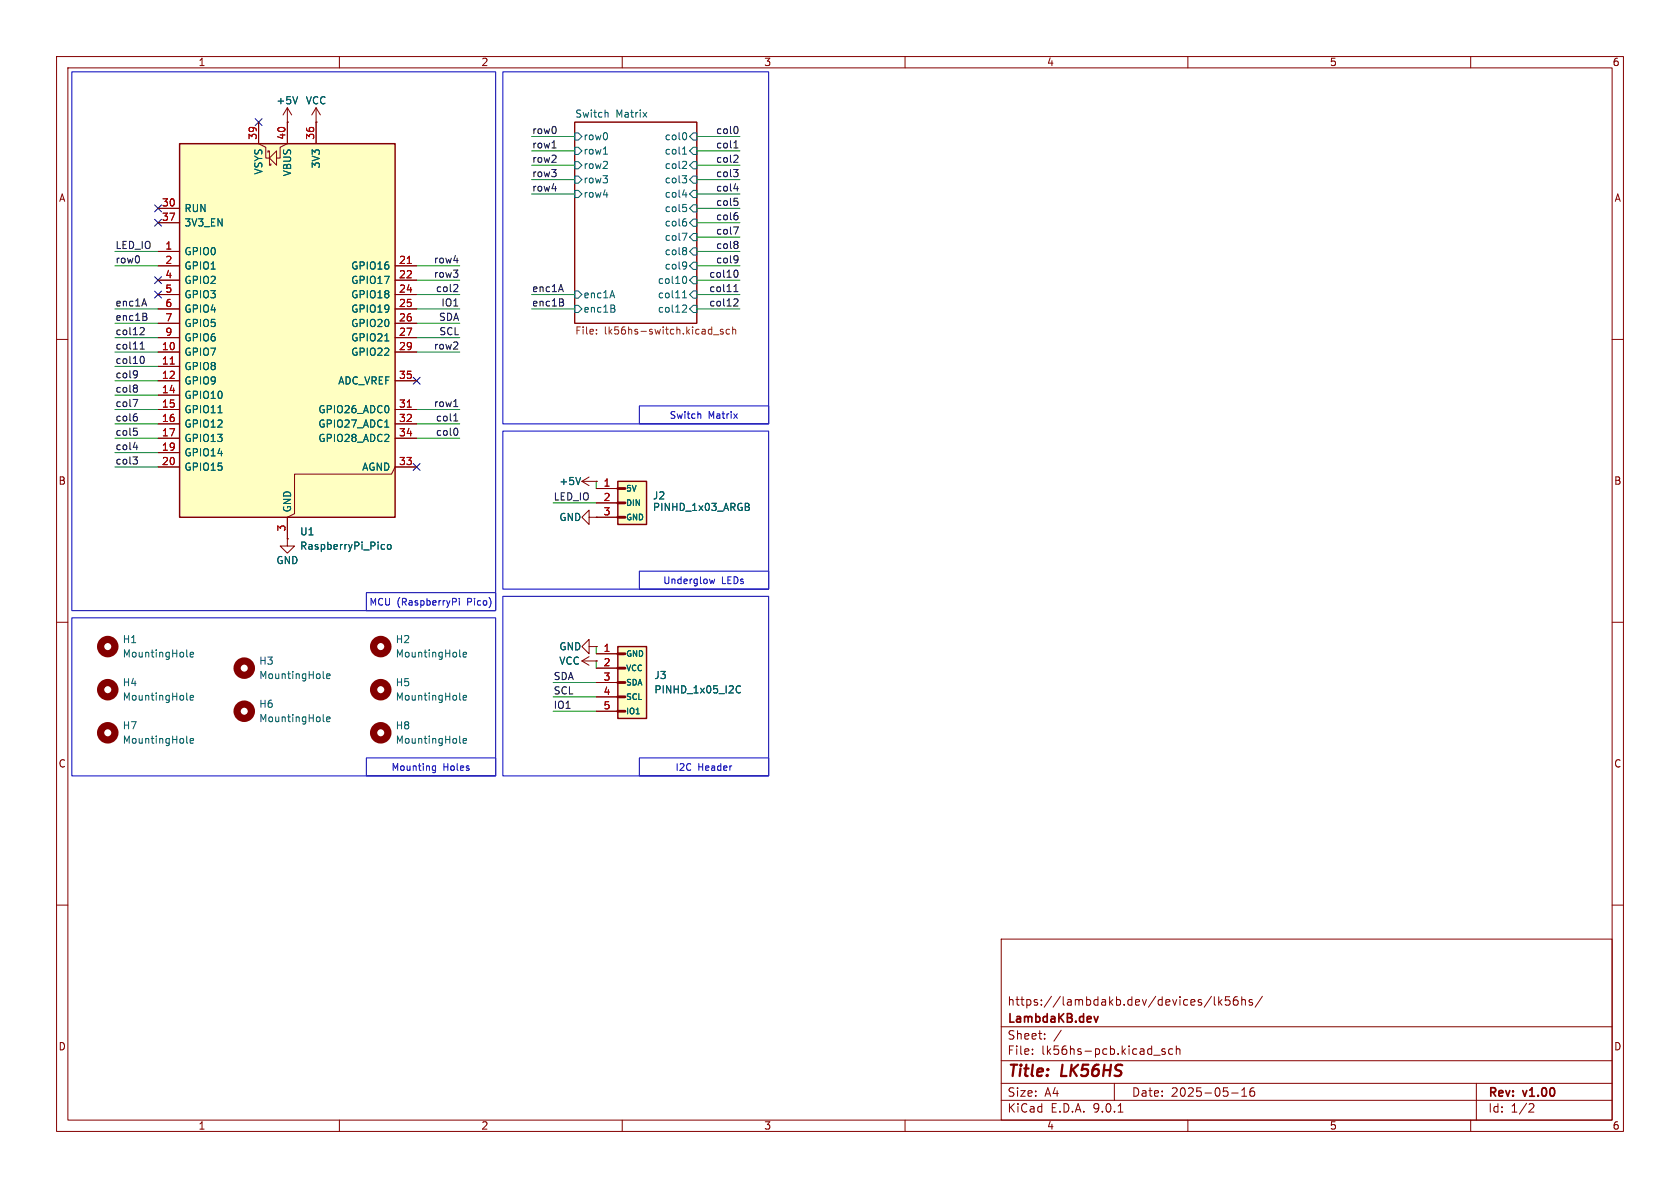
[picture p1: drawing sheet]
<svg xmlns="http://www.w3.org/2000/svg" width="297mm" height="210mm" viewBox="0 0 297 210" stroke-linecap="round" stroke-linejoin="round" font-family="sans-serif">
<g fill="none" stroke="#840000" stroke-width=".18">
<path d="M10 10h277v190h-277zM12 12h273v186h-273zM60 10v2M110 10v2M160 10v2M210 10v2M260 10v2M101.6 21.6h21.6v35.6h-21.6zM10 60h2M285 60h2M102.9 85.1l1.2 .8M102.9 85.1h2.5"/>
<path d="M104.1 84.3l-1.2 .8M105.4 85.1h.1M10 110h2M102.9 116.8l1.2 .8M102.9 116.8h2.5M104.1 116.1l-1.2 .7M105.4 116.8h.1M285 110h2M10 160h2M177 166h108v32h-108zM214.2 176.1l-1.3 2M214.7 176.2v1.3l.2 .2"/>
<path d="M215.5 176.2v1.5M215.6 177.1l.4 .6M216 176.7l-.5 .6M217.4 176.2h-.7l-.1 .7 .2-.1h.5l.2 .3-.1 .5-.2 .1-.6-.1M218.7 176.2a.59 .59 0 0 0-.7 .6v.6l.2 .2 .4 .1 .2-.1 .1-.5-.2-.3h-.4l-.3 .3M219.5 176.8l.2-.1 .4 .1 .1 .9M219.5 176.2v1.5M221.4 176.8l-.4-.1-.2 .2 .1 .2 .5 .2v.3h-.6M223.2 176.1l-1.3 2M285 160h2M60 198v2M110 198v2"/>
<path d="M160 198v2M177 194.5h108M177 191.5h108M177 187.5h108M177 181.5h108M182.5 186.3v.1M182.5 185.5v.1M184.7 183.6v.1M184.7 182.8v.1M187.6 182.1l-1.3 2M197 191.5v3M197.7 196.6h.8"/>
<path d="M204 186.5h1.1M206 185.5l-.4-.1-.2 .2 .1 .2 .5 .2v.3h-.6M207.3 185.5l-.4-.1-.3 .3v.4l.1 .2h.6M208 185.5l.2-.1 .3 .1 .1 .9M208 184.9v1.5M210 198v2M217.7 193.2h1.2M219.5 193.8h.9M219.5 192.7l.5-.4v1.5M221.7 192.3a.59 .59 0 0 0-.7 .6v.6l.1 .2 .4 .1 .2-.1 .1-.5-.1-.3h-.5l-.2 .3M260 198v2M261 191.5v6.5"/>
<path d="M270.5 195.1l.5 .1 .2 .3-1 1.1h1"/>
</g>
<path d="M194.1 179.7l-.3 1" fill="none" stroke="#840000" stroke-width=".3"/>
<g fill="none" stroke="#006464" stroke-width=".18">
<path d="M107.1 19.9l.4 .1v.7M113.7 19.9l.6 .8M114.3 19.9l-.6 .8M101.6 23.5h.6l.7 .6-.7 .7h-.6zM101.6 26h.6l.7 .7-.7 .6h-.6zM101.6 33.7h.6l.7 .6-.7 .6h-.6zM101.6 28.6h.6l.7 .6-.7 .6h-.6zM101.6 31.1h.6l.7 .7-.7 .6h-.6zM106.7 27.2h.7M106.7 34.4h.8M120.6 31.1h.8l-.4 .4M120.7 27.2h.7"/>
<path d="M120.7 34.4h.7M120.7 36.1h.6M120.9 26.2l.1-.2v1.2M121 38.7h.3M121.1 36.6l.3 .3v.3l-.3 .2M121.1 28.5l.3 .3-.1 .3-.7 .7h.8M121.1 31.5l.3 .3v.3l-.3 .2M121.1 39.2l.3 .2v.3l-.3 .2M121.2 23.5l.2 .4-.2 .7M121.3 34v.9M121.9 39.4l.7-.7h.6v1.3h-.6zM121.9 26.7l.7-.7h.6v1.3h-.6z"/>
<path d="M122.6 36.2h.6v1.3h-.6l-.7-.7zM122.6 23.5h.6v1.3h-.6l-.7-.7zM122.6 31.1h.6v1.3h-.6l-.7-.6zM122.6 28.6h.6v1.2h-.6l-.7-.6zM122.6 33.7h.6v1.2h-.6l-.7-.6zM101.6 54h.6l.7 .6-.7 .6h-.6zM101.6 51.4h.6l.7 .7-.7 .6h-.6zM108.6 54.6l.1 .2-.1 .3M108.6 54v.4M120.6 41.2h.8l-.5 1.3M120.7 52.6h.7M120.7 51.7l.3-.3v1.2"/>
<path d="M120.8 53.9l.5 .1 .1 .3-.8 .9h.8M121 48.8a.68 .68 0 0 1 .4 .7 .68 .68 0 0 1-.4 .6M121.1 43.8l.3 .2-.3 .3 .3 .2v.3l-.3 .2M121.1 46.3l.2 .1a1.03 1.03 0 0 1-.2 1.1M121.4 46.8l-.3 .3M121.9 44.5l.7-.7h.6v1.3h-.6zM121.9 49.5l.7-.6h.6v1.3h-.6zM122.6 46.4h.6v1.2h-.6l-.7-.6zM122.6 51.4h.6v1.3h-.6l-.7-.6zM122.6 41.3h.6v1.2h-.6l-.7-.6zM122.6 54h.6v1.2h-.6l-.7-.6zM102.6 84.4l-.4 1.3"/>
<path d="M33 116l.2 .1M33.6 115.7l.6-.1v-.2l-.4-.1-.2 .2 .1 .6h.5M57.1 119.8l.2 .2M57.7 119.5l.6-.1v-.2l-.4-.1-.2 .2 .1 .6h.5M33 123.6l.2 .2M33 131.2l.2 .2M33.6 123.3l.6-.1v-.2l-.4-.1-.2 .2 .1 .6h.5M33.6 131l.6-.2v-.2l-.4-.1-.2 .2 .1 .6h.5M57.1 127.4l.2 .2M57.7 127.2l.6-.2v-.2l-.4-.1-.2 .2 .1 .6h.5"/>
</g>
<path d="M105.4 58.9v.2M105.4 58.3v.1M126.1 59.2h1M127.8 58.3l-.3-.1-.2 .2 .1 .2 .4 .1v.3h-.5M129 58.3l-.4-.1-.2 .3 .1 .5h.5M129.5 58.3l.2-.1 .3 .1 .1 .8M129.5 57.8v1.3" fill="none" stroke="#725600" stroke-width=".18"/>
<g fill="none" stroke="#840000" stroke-width="1.3">
<circle cx="19" cy="114.3" r="1.27"/>
<circle cx="43.2" cy="118.1" r="1.27"/>
<circle cx="19" cy="121.9" r="1.27"/>
<circle cx="19" cy="129.5" r="1.27"/>
<circle cx="43.2" cy="125.7" r="1.27"/>
</g>
<path d="M109.2 85.1h5.1v7.6h-5.1z" fill="#ffffc2"/>
<path d="M109.2 86.4h1.3M109.2 88.9h1.3M109.2 91.4h1.3" fill="none" stroke="#840000" stroke-width=".5"/>
<path d="M109.2 85.1h5.1v7.6h-5.1z" fill="none" stroke="#840000" stroke-width=".25"/>
<path d="M50.8 95.3v1.2h1.3l-1.3 1.3-1.3-1.3h1.3M50.8 95.3h.1M104.1 91.4v-1.2l-1.2 1.2 1.2 1.3v-1.3h1.3M105.4 91.4h.1M105.4 86.4h3.8M105.4 88.9h3.8M105.4 91.4h3.8M104.1 114.3v-1.3l-1.2 1.3 1.2 1.3v-1.3h1.3M105.4 114.3h.1" fill="none" stroke="#840000" stroke-width=".18"/>
<path d="M132.2 89l.2 .2-.2 .4 .2 .1 .1 .3-.3 .2h-.4" fill="none" stroke="#006464" stroke-width=".18"/>
<path d="M109.2 114.3h5.1v12.7h-5.1z" fill="#ffffc2"/>
<path d="M109.2 115.6h1.3M109.2 118.1h1.3M109.2 120.7h1.3M109.2 123.2h1.3M109.2 125.7h1.3" fill="none" stroke="#840000" stroke-width=".5"/>
<path d="M109.2 114.3h5.1v12.7h-5.1z" fill="none" stroke="#840000" stroke-width=".25"/>
<g fill="none" stroke="#840000" stroke-width=".18">
<path d="M50.8 19.1l-.8 1.2M50.8 19.1l.8 1.2M50.8 19.1v2.5M55.9 19.1l-.8 1.2M55.9 19.1l.7 1.2M55.9 19.1v2.5M50.8 21.6h.1M55.9 21.6h.1M105.4 115.6h3.8M105.4 118.1h3.8M105.4 120.7h3.8M105.4 123.2h3.8"/>
<path d="M105.4 125.7h3.8"/>
</g>
<path d="M52.6 17.1l-.4 1.3M81.3 131.2l.2 .2M81.3 123.6l.2 .2M81.9 131l.6-.2-.1-.2-.3-.1-.2 .2v.6h.5M81.9 123.3l.6-.1-.1-.2-.3-.1-.2 .2v.6h.5M130.1 122l.3 .4 .3 .1 .2-.1M130.9 121.4l-.2-.2-.3 .1-.3 .5" fill="none" stroke="#006464" stroke-width=".18"/>
<g fill="none" stroke="#840000" stroke-width="1.3">
<circle cx="67.3" cy="121.9" r="1.27"/>
<circle cx="67.3" cy="129.5" r="1.27"/>
</g>
<path d="M31.7 25.4h38.1v66h-38.1z" fill="#ffffc2"/>
<path d="M31.7 25.4h38.1v66h-38.1z" fill="none" stroke="#840000" stroke-width=".25"/>
<g fill="none" stroke="#840000" stroke-width=".18">
<path d="M27.9 36.8h3.8M27.9 39.4h3.8M45.7 21.6v3.8l1.3 .6v1.9h.6M47.4 26.9v-.2h.2v2.5h.3v-.2M47.6 27.9l1.3-1.2v2.5zM50.8 21.6v3.8l-1.3 .6v1.9h-.6M50.8 21.6h.1M55.9 21.6h.1M55.9 21.6v3.8M27.9 44.5h3.8M27.9 47h3.8M27.9 49.5h3.8"/>
<path d="M27.9 52.1h3.8M27.9 54.6h3.8M27.9 57.2h3.8M27.9 59.7h3.8M69.8 47h3.9M69.8 49.5h3.9M69.8 52.1h3.9M69.8 54.6h3.9M69.8 57.2h3.9M69.8 59.7h3.9M27.9 62.2h3.8M27.9 64.8h3.8"/>
<path d="M27.9 67.3h3.8M27.9 69.9h3.8M27.9 72.4h3.8M27.9 74.9h3.8M27.9 77.5h3.8M69.8 62.2h3.9M69.8 67.3h3.9M69.8 72.4h3.9M69.8 74.9h3.9M69.8 77.5h3.9M27.9 80h3.8M27.9 82.6h3.8"/>
<path d="M50.8 95.3h.1M73.7 82.6h-3.9l-.6 1.2h-17.1v7l-1.3 .6v3.9M105.4 85.1h.1M105.4 91.4h.1M105.4 86.4h3.8M105.4 88.9h3.8M105.4 91.4h3.8M105.4 114.3h.1M105.4 116.8h.1M105.4 115.6h3.8M105.4 118.1h3.8M105.4 120.7h3.8"/>
<path d="M105.4 123.2h3.8M105.4 125.7h3.8"/>
</g>
<path d="M72 46.6h.7M30.1 64.4h.7M72 72h.7" fill="none" stroke="#a90000" stroke-width=".18"/>
<g fill="none" stroke="#006464" stroke-width=".18">
<path d="M52.6 17.1l-.4 1.3M38.5 73h.8M68 60.3h.7M68 75.5h.7M67.6 96.3h.4M68 97l-.4 .1M68.6 96.3h.3l.2 .2v.4l-.2 .2-.3-.1-.1-.1zM102.6 84.4l-.4 1.3M132.2 89l.2 .2-.2 .4 .2 .1 .1 .3-.3 .2h-.4M81.3 116l.2 .1M81.9 115.7l.6-.1-.1-.2-.3-.1-.2 .2v.6h.5M130.1 122l.3 .4 .3 .1 .2-.1"/>
<path d="M130.9 121.4l-.2-.2-.3 .1-.3 .5"/>
</g>
<circle cx="67.3" cy="114.3" r="1.27" fill="none" stroke="#840000" stroke-width="1.3"/>
<g fill="none" stroke="#0f0f0f" stroke-width=".18">
<path d="M97.6 26.2h.7M97.6 33.4h.8M129.7 30h.8l-.5 .5M129.7 26.2h.8M129.7 33.4h.8M129.8 35h.6M130 25.1l.1-.2v1.3M130.1 37.6h.2M130.2 27.4l.3 .3-.1 .3-.7 .7h.8M130.2 30.5l.3 .2v.3l-.3 .2M130.2 35.5l.3 .3v.3l-.3 .2M130.2 38.1l.3 .2v.3l-.3 .3"/>
<path d="M130.3 22.4l.2 .4-.2 .8M130.3 32.9v.9M25 57.9l.4 .1 .1 .3-.8 .9h.8M25.9 56l.1 .2-.1 .4M25.9 55.5v.4M80.2 46.1h.8M80.7 50.3l.2 .2v.3l-.7 .8h.7M99.5 53.5l.1 .2-.1 .3M99.5 52.9v.4M129.7 40.1h.8l-.5 1.3M129.7 50.7l.4-.4v1.3M129.7 51.6h.8"/>
<path d="M129.9 52.8l.4 .1 .2 .3-.8 .9h.8M130 47.7a.68 .68 0 0 1 .5 .7 .68 .68 0 0 1-.5 .6M130.2 42.7l.3 .2-.3 .3 .3 .3v.2l-.3 .2M130.2 45.2l.2 .1a1.03 1.03 0 0 1-.2 1.1M130.5 45.8l-.3 .2M23.5 70.6h.9l-.6 1.3M23.6 79.1h.8M23.6 75.7h.6M23.9 73.1h.3M24 68.1l.3 .2-.3 .3 .3 .3v.2l-.3 .2M24 65.5l.2 .1a1.03 1.03 0 0 1-.2 1.1M24 73.6l.3 .3v.3l-.3 .2"/>
<path d="M24 76.2l.3 .2v.3l-.3 .3M24.2 78.7v.8M24.3 66.1l-.3 .2M24.8 61.7h.7M24.8 60.8l.3-.4v1.3M25.1 63a.68 .68 0 0 1 .4 .6 .68 .68 0 0 1-.4 .7M80.2 71.9h.7M80.2 74.4h.7M80.5 73.3l.1-.2v1.3M80.8 75.7l.1 .5-.1 .7M23.5 80.8h.8l-.4 .5M24 81.3l.3 .2v.3l-.3 .2"/>
</g>
<g fill="none" stroke="#009600" stroke-width=".18">
<path d="M94 34.3h7.6M94 26.7h7.6M94 24.1h7.6M94 29.2h7.6M94 31.8h7.6M123.2 34.3h7.6M123.2 26.7h7.6M123.2 36.8h7.6M123.2 39.4h7.6M123.2 24.1h7.6M123.2 29.2h7.6M123.2 31.8h7.6"/>
<path d="M20.3 54.6h7.6M20.3 47h7.6M20.3 44.5h7.6M20.3 57.2h7.6M20.3 59.7h7.6M73.7 52.1h7.6M73.7 54.6h7.6M73.7 49.5h7.6M73.7 47h7.6M73.7 57.2h7.6M73.7 59.7h7.6M94 52.1h7.6"/>
<path d="M94 54.6h7.6M123.2 52.1h7.6M123.2 54.6h7.6M123.2 49.5h7.6M123.2 41.9h7.6M123.2 47h7.6M123.2 44.5h7.6M20.3 72.4h7.6M20.3 62.2h7.6M20.3 77.5h7.6M20.3 74.9h7.6M20.3 69.9h7.6"/>
<path d="M20.3 64.8h7.6M20.3 67.3h7.6M73.7 72.4h7.6M73.7 62.2h7.6M73.7 77.5h7.6M73.7 74.9h7.6M20.3 80h7.6M20.3 82.6h7.6M97.8 88.9h7.6M105.4 85.1v1.3M105.4 114.3v1.3M105.4 116.8v1.3"/>
<path d="M97.8 120.7h7.6M97.8 125.7h7.6M97.8 123.2h7.6"/>
</g>
<g fill="none" stroke="#000084" stroke-width=".18">
<path d="M27.3 38.8l1.2 1.2M27.3 36.2l1.2 1.2M28.5 38.8l-1.2 1.2M28.5 36.2l-1.2 1.2M45.1 21l1.2 1.2M46.3 21l-1.2 1.2M27.3 48.9l1.2 1.2M27.3 51.5l1.2 1.2M28.5 48.9l-1.2 1.2M28.5 51.5l-1.2 1.2M73.1 66.7l1.2 1.2M74.3 66.7l-1.2 1.2"/>
<path d="M73.1 81.9l1.2 1.3M74.3 81.9l-1.2 1.3"/>
</g>
<g fill="none" stroke="#0000c2" stroke-width=".18">
<path d="M12.7 12.7h74.9v95.3h-74.9zM88.9 12.7h47v62.2h-47zM88.9 76.2h47v27.9h-47zM113 71.8h22.9v3.1h-22.9zM123.5 73.2l.4 .1v.7M129.7 73.2l.6 .8M130.3 73.2l-.6 .8M12.7 109.2h74.9v28h-74.9zM64.8 104.8h22.8v3.2h-22.8zM80 105.8h.5l.2 .2-.1 .3-.6 .1M81.2 105.8v.1M81.2 106.2v.8"/>
<path d="M88.9 105.4h47v31.8h-47zM113 101h22.9v3.1h-22.9zM126.3 102.4l-.2 .8-.2-.6-.2 .6M64.8 134h22.8v3.2h-22.8zM76.4 136l.3 .2 .3-.1M77 135.4v1l-.2 .2-.3-.1M77 135.4h-.3l-.3 .2M113 134h22.9v3.2h-22.9z"/>
</g>
<g font-size="2.8" fill="#840000">
<text x="178" y="190.9">Title:</text>
<text x="187.7" y="190.9">LK56HS</text>
</g>
<g font-size="2.1" fill="#840000">
<text x="178" y="178">https://lambdakb.dev/devices/lk56hs/</text>
<text x="178" y="184">Sheet:</text>
<text x="178" y="181.2">LambdaKB.dev</text>
<text x="178" y="186.7">File:</text>
<text x="184.1" y="186.7">lk56hs-pcb.kicad_sch</text>
<text x="178" y="196.9">KiCad</text>
<text x="178" y="194.1">Size:</text>
<text x="184.7" y="194.1">A4</text>
<text x="185.7" y="196.9">E.D.A.</text>
<text x="193.3" y="196.9">9.0.1</text>
<text x="200" y="194.1">Date:</text>
<text x="207" y="194.1">2025-05-16</text>
<text x="263" y="194.3">Rev:</text>
<text x="263" y="196.9">Id:</text>
<text x="267.1" y="196.9">1/2</text>
<text x="269.4" y="194.3">v1.00</text>
</g>
<g font-size="1.8" fill="#840000">
<text x="35" y="11.9">1</text>
<text x="85" y="11.9">2</text>
<text x="135" y="11.9">3</text>
<text x="185" y="11.9">4</text>
<text x="235" y="11.9">5</text>
<text x="285" y="11.9">6</text>
<text x="10.3" y="35.9">A</text>
<text x="285.3" y="35.9">A</text>
<text x="10.3" y="85.9">B</text>
<text x="285.3" y="85.9">B</text>
<text x="10.3" y="135.9">C</text>
<text x="285.3" y="135.9">C</text>
<text x="10.3" y="185.9">D</text>
<text x="285.3" y="185.9">D</text>
<text x="35" y="199.9">1</text>
<text x="85" y="199.9">2</text>
<text x="135" y="199.9">3</text>
<text x="185" y="199.9">4</text>
<text x="235" y="199.9">5</text>
<text x="285" y="199.9">6</text>
</g>
<g font-size="1.8" fill="#006464">
<text x="48.8" y="18.6">+5V</text>
<text x="54" y="18.6">VCC</text>
<text x="101.6" y="20.9">Switch</text>
<text x="108.9" y="20.9">Matrix</text>
<text x="56.7" y="29.9" transform="rotate(-90 56.7 29.9)">3V3</text>
<text x="103.1" y="25">row0</text>
<text x="103.1" y="27.5">row1</text>
<text x="117.4" y="25">col0</text>
<text x="117.4" y="27.5">col1</text>
<text x="46.6" y="31" transform="rotate(-90 46.6 31)">VSYS</text>
<text x="51.7" y="31.3" transform="rotate(-90 51.7 31.3)">VBUS</text>
<text x="103.1" y="35.2">row4</text>
<text x="103.1" y="30.1">row2</text>
<text x="103.1" y="32.6">row3</text>
<text x="117.4" y="32.6">col3</text>
<text x="117.4" y="30.1">col2</text>
<text x="117.4" y="35.2">col4</text>
<text x="32.5" y="37.7">RUN</text>
<text x="32.5" y="40.2">3V3_EN</text>
<text x="117.4" y="37.7">col5</text>
<text x="117.4" y="40.2">col6</text>
<text x="32.5" y="45.3">GPIO0</text>
<text x="32.5" y="47.9">GPIO1</text>
<text x="62" y="47.9">GPIO16</text>
<text x="117.4" y="45.3">col8</text>
<text x="117.4" y="47.9">col9</text>
<text x="117.4" y="42.8">col7</text>
<text x="32.5" y="50.4">GPIO2</text>
<text x="32.5" y="52.9">GPIO3</text>
<text x="62" y="50.4">GPIO17</text>
<text x="62" y="52.9">GPIO18</text>
<text x="103.1" y="52.9">enc1A</text>
<text x="116.2" y="52.9">col11</text>
<text x="116.2" y="50.4">col10</text>
<text x="32.5" y="55.5">GPIO4</text>
<text x="32.5" y="58">GPIO5</text>
<text x="62" y="55.5">GPIO19</text>
<text x="62" y="58">GPIO20</text>
<text x="103.1" y="55.5">enc1B</text>
<text x="116.2" y="55.5">col12</text>
<text x="32.5" y="60.6">GPIO6</text>
<text x="32.5" y="63.1">GPIO7</text>
<text x="32.5" y="65.6">GPIO8</text>
<text x="62" y="60.6">GPIO21</text>
<text x="62" y="63.1">GPIO22</text>
<text x="32.5" y="68.2">GPIO9</text>
<text x="32.5" y="70.7">GPIO10</text>
<text x="59.7" y="68.2">ADC_VREF</text>
<text x="32.5" y="73.3">GPIO11</text>
<text x="32.5" y="75.8">GPIO12</text>
<text x="56.2" y="73.3">GPIO26_ADC0</text>
<text x="56.2" y="75.8">GPIO27_ADC1</text>
<text x="32.5" y="78.3">GPIO13</text>
<text x="32.5" y="80.9">GPIO14</text>
<text x="32.5" y="83.4">GPIO15</text>
<text x="56.2" y="78.3">GPIO28_ADC2</text>
<text x="63.9" y="83.4">AGND</text>
<text x="98.8" y="86">+5V</text>
<text x="115.3" y="88.5">J2</text>
<text x="51.7" y="90.7" transform="rotate(-90 51.7 90.7)">GND</text>
<text x="53" y="94.8">U1</text>
<text x="98.8" y="92.3">GND</text>
<text x="115.3" y="90.5">PINHD_1x03_ARGB</text>
<text x="48.8" y="99.9">GND</text>
<text x="53" y="97.4">RaspberryPi_Pico</text>
<text x="21.6" y="113.9">H1</text>
<text x="69.9" y="113.9">H2</text>
<text x="21.6" y="116.4">MountingHole</text>
<text x="45.7" y="117.7">H3</text>
<text x="69.9" y="116.4">MountingHole</text>
<text x="98.8" y="117.7">VCC</text>
<text x="98.8" y="115.2">GND</text>
<text x="21.6" y="121.5">H4</text>
<text x="21.6" y="124.1">MountingHole</text>
<text x="45.7" y="120.2">MountingHole</text>
<text x="45.7" y="125.3">H6</text>
<text x="69.9" y="121.5">H5</text>
<text x="69.9" y="124.1">MountingHole</text>
<text x="115.6" y="120.2">J3</text>
<text x="115.6" y="122.8">PINHD_1x05_I2C</text>
<text x="21.6" y="129.1">H7</text>
<text x="21.6" y="131.7">MountingHole</text>
<text x="45.7" y="127.9">MountingHole</text>
<text x="69.9" y="129.1">H8</text>
<text x="69.9" y="131.7">MountingHole</text>
</g>
<g font-size="1.8" fill="#0f0f0f">
<text x="94" y="23.8">row0</text>
<text x="126.5" y="23.8">col0</text>
<text x="94" y="28.9">row2</text>
<text x="94" y="26.3">row1</text>
<text x="126.5" y="28.9">col2</text>
<text x="126.5" y="26.3">col1</text>
<text x="94" y="33.9">row4</text>
<text x="94" y="31.4">row3</text>
<text x="126.5" y="33.9">col4</text>
<text x="126.5" y="31.4">col3</text>
<text x="126.5" y="39">col6</text>
<text x="126.5" y="36.5">col5</text>
<text x="126.5" y="41.6">col7</text>
<text x="20.3" y="44.1">LED_IO</text>
<text x="20.3" y="46.6">row0</text>
<text x="76.6" y="46.6">row4</text>
<text x="126.5" y="46.6">col9</text>
<text x="126.5" y="44.1">col8</text>
<text x="76.6" y="49.2">row3</text>
<text x="77" y="51.7">col2</text>
<text x="94" y="51.7">enc1A</text>
<text x="125.3" y="49.2">col10</text>
<text x="125.3" y="51.7">col11</text>
<text x="20.3" y="54.3">enc1A</text>
<text x="20.3" y="56.8">enc1B</text>
<text x="20.3" y="59.3">col12</text>
<text x="77.5" y="56.8">SDA</text>
<text x="77.6" y="59.3">SCL</text>
<text x="77.9" y="54.3">IO1</text>
<text x="94" y="54.3">enc1B</text>
<text x="125.3" y="54.3">col12</text>
<text x="20.3" y="61.9">col11</text>
<text x="20.3" y="64.4">col10</text>
<text x="76.6" y="61.9">row2</text>
<text x="20.3" y="69.5">col8</text>
<text x="20.3" y="67">col9</text>
<text x="20.3" y="74.6">col6</text>
<text x="20.3" y="72">col7</text>
<text x="20.3" y="77.1">col5</text>
<text x="76.6" y="72">row1</text>
<text x="77" y="77.1">col0</text>
<text x="77" y="74.6">col1</text>
<text x="20.3" y="79.7">col4</text>
<text x="20.3" y="82.2">col3</text>
<text x="97.8" y="88.6">LED_IO</text>
<text x="97.8" y="120.3">SDA</text>
<text x="97.8" y="125.4">IO1</text>
<text x="97.8" y="122.8">SCL</text>
</g>
<g font-size="1.8" fill="#a90000">
<text x="45.5" y="24.8" transform="rotate(-90 45.5 24.8)">39</text>
<text x="50.5" y="24.8" transform="rotate(-90 50.5 24.8)">40</text>
<text x="55.6" y="24.8" transform="rotate(-90 55.6 24.8)">36</text>
<text x="28.5" y="36.6">30</text>
<text x="28.5" y="39.1">37</text>
<text x="29.1" y="44.2">1</text>
<text x="29.1" y="46.7">2</text>
<text x="70.4" y="46.7">21</text>
<text x="29.1" y="49.3">4</text>
<text x="29.1" y="51.8">5</text>
<text x="70.4" y="49.3">22</text>
<text x="70.4" y="51.8">24</text>
<text x="29.1" y="54.4">6</text>
<text x="29.1" y="56.9">7</text>
<text x="29.1" y="59.4">9</text>
<text x="70.4" y="54.4">25</text>
<text x="70.4" y="56.9">26</text>
<text x="70.4" y="59.4">27</text>
<text x="28.5" y="62">10</text>
<text x="28.5" y="64.5">11</text>
<text x="70.4" y="62">29</text>
<text x="28.5" y="67.1">12</text>
<text x="28.5" y="69.6">14</text>
<text x="70.4" y="67.1">35</text>
<text x="28.5" y="72.1">15</text>
<text x="28.5" y="74.7">16</text>
<text x="28.5" y="77.2">17</text>
<text x="70.4" y="72.1">31</text>
<text x="70.4" y="74.7">32</text>
<text x="70.4" y="77.2">34</text>
<text x="28.5" y="79.8">19</text>
<text x="28.5" y="82.3">20</text>
<text x="70.4" y="82.3">33</text>
<text x="106.6" y="86.1">1</text>
<text x="106.6" y="88.6">2</text>
<text x="50.5" y="94.1" transform="rotate(-90 50.5 94.1)">3</text>
<text x="106.6" y="91.2">3</text>
<text x="106.6" y="115.3">1</text>
<text x="106.6" y="117.9">2</text>
<text x="106.6" y="120.4">3</text>
<text x="106.6" y="122.9">4</text>
<text x="106.6" y="125.5">5</text>
</g>
<g font-size="1.8" fill="#725600">
<text x="101.6" y="59.5">File:</text>
<text x="106.8" y="59.5">lk56hs-switch.kicad_sch</text>
</g>
<g font-size="1.7" fill="#0000c2">
<text x="118.3" y="74.2">Switch</text>
<text x="125.2" y="74.2">Matrix</text>
<text x="65.2" y="107.3">MCU (RaspberryPi</text>
<text x="82.7" y="107.3">Pico)</text>
<text x="117.2" y="103.4">Underglow</text>
<text x="127.5" y="103.4">LEDs</text>
<text x="69.1" y="136.5">Mounting</text>
<text x="78.3" y="136.5">Holes</text>
<text x="119.3" y="136.5">I2C</text>
<text x="123.4" y="136.5">Header</text>
</g>
<g font-size="1.4" fill="#006464">
<text x="110.6" y="87.1">5V</text>
<text x="110.6" y="89.6">DIN</text>
<text x="110.6" y="92.2">GND</text>
<text x="110.6" y="116.3">GND</text>
<text x="110.6" y="118.8">VCC</text>
<text x="110.6" y="121.4">SDA</text>
<text x="110.6" y="123.9">SCL</text>
<text x="110.6" y="126.5">IO1</text>
</g>
</svg>
